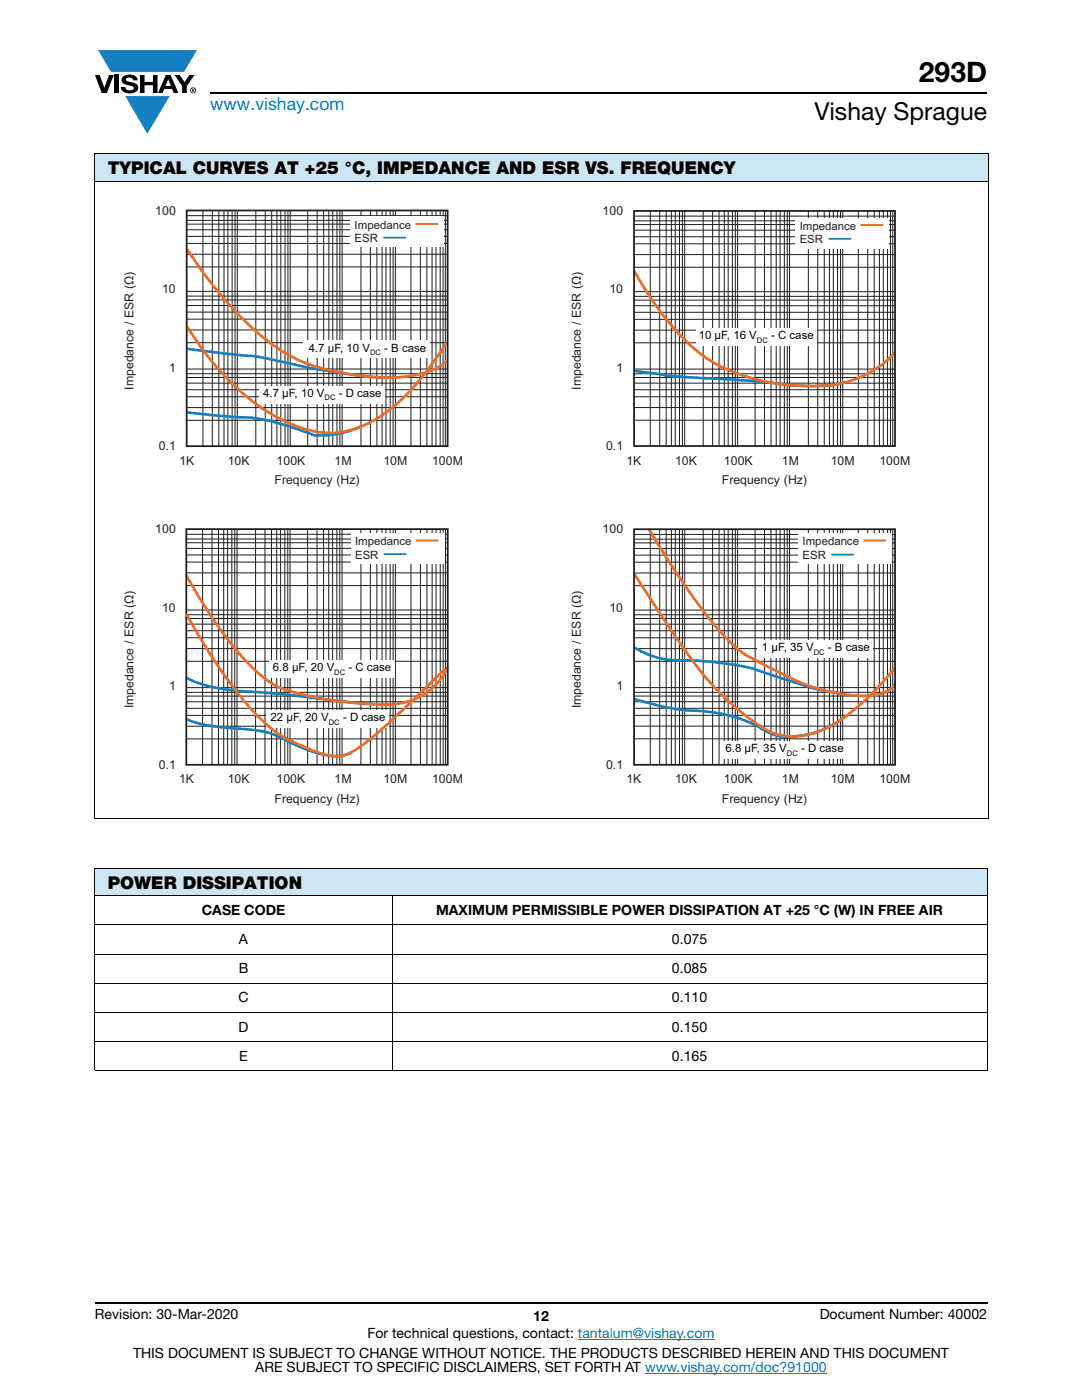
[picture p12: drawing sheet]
<svg xmlns="http://www.w3.org/2000/svg" width="216mm" height="279mm" viewBox="0 0 216 279" stroke-linecap="round" stroke-linejoin="round" font-family="sans-serif">
<g fill="#147fc3">
<path d="M19.6 10h19.7l-2.6 4.3h-1.1h-13.5z"/>
<path d="M25 19.2h8.9l-4.5 7.5z"/>
</g>
<g fill="#000">
<path d="M18.9 15h1l.9 2.5 1-2.5h.9l-1.4 3.6h-1zM22.9 15h.9v3.6h-.9zM24.6 15.3a2.1 2.1 0 0 1 2.8 .3l.1 .4h-.9a.79 .79 0 0 0-.7-.5 .79 .79 0 0 0-.8 .4l.3 .3 1 .2a1.08 1.08 0 0 1 1.2 1.1 1.08 1.08 0 0 1-1.1 1.1 1.73 1.73 0 0 1-2.4-1.2h.9a.96 .96 0 0 0 .8 .6 .96 .96 0 0 0 .9-.4 1.31 1.31 0 0 0-1.2-.6 1.03 1.03 0 0 1-1.1-.6 1.03 1.03 0 0 1 .2-1.1zM27.9 15h.9v1.3h1.7v-1.3h.9v3.6h-.9v-1.6h-1.7v1.6h-.9zM34.8 15h1.1l.9 1.4 1-1.4h1l-1.5 2.2v1.4h-.9v-1.4z"/>
<path d="M33.6 15.8l.5 1.4h-1.1zM33.1 15l-1.6 3.6h1l.3-.8h1.5l.3 .8h1l-1.6-3.6z"/>
<path d="M38.4 17.8h.2v.2h-.2zM38.3 17.7v.7h.1v-.3l.4 .3-.2-.3 .2-.2-.1-.2z"/>
<path d="M38.1 18a.46 .46 0 0 1 .9 0 .46 .46 0 0 1-.9 0zM37.9 18a.6 .6 0 0 0 1.2 0 .6 .6 0 0 0-1.2 0z"/>
</g>
<path d="M42 18.6h155M18.9 260h178.1" fill="none" stroke="#000" stroke-width=".36"/>
<path d="M115.3 267.3h27.3M128.7 274h36.3" fill="none" stroke="#007ec4" stroke-width=".2"/>
<g fill="#cce5f3">
<path d="M18.9 30.7h178.4v5.5h-178.4z"/>
<path d="M18.9 173.2h178.1v5.6h-178.1z"/>
</g>
<g fill="none" stroke="#000" stroke-width=".2">
<path d="M18.9 30.7h178.5M18.9 36.2h178.5M18.9 30.8v132.5M197.3 30.8v132.5M18.9 163.4h178.5M18.9 173.2h178.1M18.9 178.8h178.1M18.9 173.4v40.2M78.3 178.7v35.1M197 173.4v40.2M18.9 184.6h178.1M18.9 190.4h178.1"/>
<path d="M18.9 196.2h178.1M18.9 202h178.1M18.9 207.9h178.1M18.9 213.7h178.1"/>
</g>
<g fill="none" stroke="#201d1e" stroke-width=".2">
<path d="M37.2 53.3h52.1M37.2 50.7h52.1M37.2 48.6h52.1M37.2 47.2h52.1M37.2 45.9h52.1M37.2 44.7h52.1M37.2 44h52.1M37.2 43h52.1M37.2 59.8h52.1M37.2 59.1h52.1M37.2 58.2h52.1M40.5 42v47"/>
<path d="M42.4 42v47M43.7 42v47M44.7 42v47M45.5 42v47M46.3 42v47M46.9 42v47M47.4 42v47M51 42v47M52.9 42v47M54.2 42v47M55.3 42v47M56 42v47"/>
<path d="M56.9 42v47M57.5 42v47M57.9 42v47M61.4 42v47M63.3 42v47M64.6 42v47M65.6 42v47M66.4 42v47M67.2 42v47M67.8 42v47M68.3 42v47M72 42v47"/>
<path d="M73.9 42v47M75.2 42v47M76.2 42v47M77 42v47M77.9 42v47M78.4 42v47M78.9 42v47M82 42v47M83.9 42v47M85.2 42v47M86.2 42v47M87 42v47"/>
<path d="M87.8 42v47M88.4 42v47M88.9 42v47M37.2 68.4h52.1M37.2 65.9h52.1M37.2 63.7h52.1M37.2 62.3h52.1M37.2 61h52.1M37.2 79.2h52.1M37.2 77.8h52.1M37.2 76.5h52.1M37.2 75.3h52.1"/>
<path d="M37.2 74.6h52.1M37.2 73.6h52.1M37.2 83.9h52.1M37.2 81.3h52.1"/>
</g>
<path d="M37.2 69.6l8.4 1a55.4 55.4 0 0 1 9.6 1.4 121.3 121.3 0 0 0 21.6 3.3l2-.2M37.2 82.3l9.3 .9a41.9 41.9 0 0 1 15.7 3.5 12.4 12.4 0 0 0 6.2-.3l2.4-.8 1.1-.5" fill="none" stroke="#147fc3" stroke-width=".53"/>
<path d="M70 43.3h18.6v6h-18.6z" fill="#fff"/>
<path d="M82.9 44.7h4.5" fill="none" stroke="#f16b22" stroke-width=".35"/>
<path d="M76.5 47.4h4.5" fill="none" stroke="#147fc3" stroke-width=".35"/>
<path d="M37.3 49.7l.1 .2a79 79 0 0 0 15.2 17.5 30.5 30.5 0 0 0 15.1 6.9 37.4 37.4 0 0 0 16.5 .2 11.8 11.8 0 0 0 4.9-2.5M37.3 65.1a54.2 54.2 0 0 0 15.3 16.5 25.4 25.4 0 0 0 13.4 4.8 21.6 21.6 0 0 0 14.2-6.8 71.4 71.4 0 0 0 9-11.2" fill="none" stroke="#f16b22" stroke-width=".53"/>
<path d="M51.8 77h25v3.5h-25z" fill="#fff"/>
<path d="M37.2 42h52.1v47h-52.1z" fill="none" stroke="#201d1e" stroke-width=".35"/>
<path d="M60.6 67.9h25.3v3.5h-25.3z" fill="#fff"/>
<g fill="none" stroke="#201d1e" stroke-width=".2">
<path d="M126.6 53.3h52.1M126.6 50.8h52.1M126.6 48.7h52.1M126.6 47.3h52.1M126.6 45.9h52.1M126.6 44.8h52.1M126.6 44.1h52.1M126.6 43.1h52.1M126.6 59.9h52.1M126.6 59.1h52.1M126.6 58.2h52.1M129.8 42v47"/>
<path d="M131.6 42v47M132.9 42v47M134 42v47M134.7 42v47M135.6 42v47M136.2 42v47M136.6 42v47M140.3 42v47M142.2 42v47M143.5 42v47M144.5 42v47M145.3 42v47"/>
<path d="M146.1 42v47M146.7 42v47M147.2 42v47M150.7 42v47M152.6 42v47M153.8 42v47M154.9 42v47M155.7 42v47M156.5 42v47M157.1 42v47M157.5 42v47M161.3 42v47"/>
<path d="M163.2 42v47M164.5 42v47M165.5 42v47M166.3 42v47M167.1 42v47M167.7 42v47M168.2 42v47M171.3 42v47M173.1 42v47M174.4 42v47M175.5 42v47M176.3 42v47"/>
<path d="M177.1 42v47M177.7 42v47M178.1 42v47M126.6 68.4h52.1M126.6 65.9h52.1M126.6 63.7h52.1M126.6 62.3h52.1M126.6 61h52.1M126.6 79.2h52.1M126.6 77.8h52.1M126.6 76.5h52.1M126.6 75.3h52.1"/>
<path d="M126.6 74.6h52.1M126.6 73.7h52.1M126.6 83.9h52.1M126.6 81.3h52.1"/>
</g>
<path d="M126.6 74l1.7 .2a123 123 0 0 0 17.4 1.5l1.3 .1a74.6 74.6 0 0 1 9.7 1 39.5 39.5 0 0 0 10.9-.2l.9-.3" fill="none" stroke="#147fc3" stroke-width=".53"/>
<path d="M158.8 43.5h18.6v6h-18.6z" fill="#fff"/>
<path d="M171.7 44.9h4.5" fill="none" stroke="#f16b22" stroke-width=".35"/>
<path d="M165.3 47.7h4.5" fill="none" stroke="#147fc3" stroke-width=".35"/>
<path d="M126.5 54a60.3 60.3 0 0 0 12 15.6 32.8 32.8 0 0 0 16.1 6.9 42.5 42.5 0 0 0 13.2 0 20.7 20.7 0 0 0 10.8-6.2" fill="none" stroke="#f16b22" stroke-width=".53"/>
<path d="M126.5 42.1h52.1v46.9h-52.1z" fill="none" stroke="#201d1e" stroke-width=".35"/>
<path d="M138.9 65.4h24.1v3.6h-24.1z" fill="#fff"/>
<g fill="none" stroke="#201d1e" stroke-width=".2">
<path d="M37.2 116.9h52.1M37.2 114.3h52.1M37.2 112.2h52.1M37.2 110.8h52.1M37.2 109.4h52.1M37.2 108.3h52.1M37.2 107.6h52.1M37.2 106.6h52.1M40.4 105.7v46.9M42.3 105.7v46.9M43.6 105.7v46.9M44.6 105.7v46.9"/>
<path d="M45.4 105.7v46.9M46.3 105.7v46.9M46.8 105.7v46.9M47.3 105.7v46.9M51 105.7v46.9M52.9 105.7v46.9M54.2 105.7v46.9M55.2 105.7v46.9M56 105.7v46.9M56.8 105.7v46.9M57.4 105.7v46.9M57.9 105.7v46.9"/>
<path d="M61.4 105.7v46.9M63.3 105.7v46.9M64.6 105.7v46.9M65.6 105.7v46.9M66.4 105.7v46.9M67.2 105.7v46.9M67.8 105.7v46.9M68.3 105.7v46.9M72 105.7v46.9M73.9 105.7v46.9M75.2 105.7v46.9M76.2 105.7v46.9"/>
<path d="M77 105.7v46.9M77.9 105.7v46.9M78.4 105.7v46.9M78.9 105.7v46.9M82 105.7v46.9M83.9 105.7v46.9M85.2 105.7v46.9M86.2 105.7v46.9M87 105.7v46.9M87.8 105.7v46.9M88.4 105.7v46.9M88.9 105.7v46.9"/>
<path d="M37.2 132h52.1M37.2 129.4h52.1M37.2 127.3h52.1M37.2 125.9h52.1M37.2 124.6h52.1M37.2 123.4h52.1M37.2 122.7h52.1M37.2 121.7h52.1M37.2 138.9h52.1M37.2 138.2h52.1M37.2 137.2h52.1M37.2 147.5h52.1"/>
<path d="M37.2 144.9h52.1M37.2 142.8h52.1M37.2 141.4h52.1M37.2 140.1h52.1"/>
</g>
<path d="M37.2 135.3a22.9 22.9 0 0 0 9.6 2.5 546.9 546.9 0 0 1 25.5 2.6l2.5 .1M37 143.4a15.5 15.5 0 0 0 6.1 1.6l6 .5a18.5 18.5 0 0 1 9.3 2.9 22.3 22.3 0 0 0 8.7 2.5 6 6 0 0 0 3.3-.9" fill="none" stroke="#147fc3" stroke-width=".53"/>
<path d="M37.2 114.8l.1 .2a92 92 0 0 0 12 17.2 18.8 18.8 0 0 0 11.7 6.6 74.8 74.8 0 0 0 17.6 1.7 13 13 0 0 0 10.8-7.3" fill="none" stroke="#f16b22" stroke-width=".53"/>
<path d="M37.2 105.6h52.1v47h-52.1z" fill="none" stroke="#201d1e" stroke-width=".35"/>
<path d="M70 106.4h18.7v6.1h-18.7z" fill="#fff"/>
<path d="M83 107.9h4.5" fill="none" stroke="#f16b22" stroke-width=".35"/>
<path d="M76.6 110.6h4.5" fill="none" stroke="#147fc3" stroke-width=".35"/>
<g fill="#fff">
<path d="M53.7 131.7h25v3.5h-25z"/>
<path d="M53.2 141.7h24.4v3.5h-24.4z"/>
</g>
<path d="M126.5 114.5l5.8 8.8a99.6 99.6 0 0 0 11 14.6 39.3 39.3 0 0 0 11.2 8.5 13.5 13.5 0 0 0 10.9-1.3 40.3 40.3 0 0 0 10.9-9.1l2.2-2.6M129.5 105.7l.8 1.2a144.7 144.7 0 0 0 13.9 19.7 21.2 21.2 0 0 0 8.2 6l1.9 1a38.4 38.4 0 0 0 19.1 5.2 7.3 7.3 0 0 0 4.5-1.5l.7-.8M37.2 122.5l.1 .2a106 106 0 0 0 13.9 20 23.9 23.9 0 0 0 10 6.6 12.7 12.7 0 0 0 6.9 1.6 13.5 13.5 0 0 0 5.8-3.4 302.5 302.5 0 0 0 14.7-13.7l.2-.2" fill="none" stroke="#f16b22" stroke-width=".53"/>
<g fill="none" stroke="#201d1e" stroke-width=".2">
<path d="M126.5 116.9h52.1M126.5 114.3h52.1M126.5 112.2h52.1M126.5 110.8h52.1M126.5 109.5h52.1M126.5 108.3h52.1M126.5 107.6h52.1M126.5 106.7h52.1M129.8 105.6v47M131.6 105.6v47M132.9 105.6v47M134 105.6v47"/>
<path d="M134.7 105.6v47M135.6 105.6v47M136.2 105.6v47M136.6 105.6v47M140.3 105.6v47M142.2 105.6v47M143.5 105.6v47M144.5 105.6v47M145.3 105.6v47M146.1 105.6v47M146.7 105.6v47M147.2 105.6v47"/>
<path d="M150.7 105.6v47M152.5 105.6v47M153.8 105.6v47M154.9 105.6v47M155.7 105.6v47M156.5 105.6v47M157.1 105.6v47M157.5 105.6v47M161.3 105.6v47M163.2 105.6v47M164.5 105.6v47M165.5 105.6v47"/>
<path d="M166.3 105.6v47M167.1 105.6v47M167.7 105.6v47M168.2 105.6v47M171.3 105.6v47M173.1 105.6v47M174.4 105.6v47M175.5 105.6v47M176.3 105.6v47M177.1 105.6v47M177.7 105.6v47M178.1 105.6v47"/>
<path d="M126.5 132h52.1M126.5 129.4h52.1M126.5 127.3h52.1M126.5 125.9h52.1M126.5 124.6h52.1M126.5 123.4h52.1M126.5 122.7h52.1M126.5 121.8h52.1M126.5 138.9h52.1M126.5 138.2h52.1M126.5 137.2h52.1M126.5 147.4h52.1"/>
<path d="M126.5 144.9h52.1M126.5 142.8h52.1M126.5 141.4h52.1M126.5 140h52.1"/>
</g>
<path d="M126.5 139.5h.2a47 47 0 0 0 14 2.5 27.7 27.7 0 0 1 12.8 4.3 12.2 12.2 0 0 0 7.9 .2l2.9-.9 3.5-1.9M126.5 129.2a16.8 16.8 0 0 0 10.6 2.6 48.8 48.8 0 0 1 16.4 2.8l2.8 .9a54.5 54.5 0 0 0 12.1 3.1" fill="none" stroke="#147fc3" stroke-width=".53"/>
<path d="M126.5 105.6h52.1v47h-52.1z" fill="none" stroke="#201d1e" stroke-width=".35"/>
<g fill="#fff">
<path d="M151.2 127.7h23.1v3.5h-23.1z"/>
<path d="M143.9 147.9h25.2v3.5h-25.2z"/>
<path d="M159.3 106.4h18.7v6.1h-18.7z"/>
</g>
<path d="M172.3 107.9h4.5" fill="none" stroke="#f16b22" stroke-width=".35"/>
<path d="M165.9 110.7h4.5" fill="none" stroke="#147fc3" stroke-width=".35"/>
<text font-size="5.6" x="183.4" y="16.4">293D</text>
<text font-size="4.9" x="162.5" y="24">Vishay Sprague</text>
<text font-size="3.5" fill="#007ec4" x="42" y="21.9">www.vishay.com</text>
<g font-size="3.5">
<text x="21.5" y="34.8">TYPICAL CURVES AT +25 °C, IMPEDANCE AND ESR VS. FREQUENCY</text>
<text x="21.5" y="177.4">POWER DISSIPATION</text>
</g>
<g font-size="2.8">
<text x="40.3" y="182.6">CASE CODE</text>
<text x="87" y="182.6">MAXIMUM PERMISSIBLE POWER DISSIPATION AT +25 °C (W) IN FREE AIR</text>
<text x="47.7" y="188.4">A</text>
<text x="134.1" y="188.4">0.075</text>
<text x="47.6" y="194.2">B</text>
<text x="134.1" y="194.2">0.085</text>
<text x="47.6" y="200">C</text>
<text x="134.1" y="200">0.110</text>
<text x="47.6" y="205.9">D</text>
<text x="134.1" y="205.9">0.150</text>
<text x="47.8" y="211.7">E</text>
<text x="134.1" y="211.7">0.165</text>
<text x="18.9" y="263.3">Revision: 30-Mar-2020</text>
<text x="106.4" y="263.6">12</text>
<text x="163.6" y="263.3">Document Number: 40002</text>
<text x="73.3" y="267.1">For technical questions, contact: tantalum@vishay.com</text>
<text x="26.5" y="271">THIS DOCUMENT IS SUBJECT TO CHANGE WITHOUT NOTICE. THE PRODUCTS DESCRIBED HEREIN AND THIS DOCUMENT</text>
<text x="50.9" y="273.8">ARE SUBJECT TO SPECIFIC DISCLAIMERS, SET FORTH AT www.vishay.com/doc?91000</text>
</g>
<g font-size="2.5" fill="#231f20">
<text x="31" y="42.8">100</text>
<text x="120.3" y="42.8">100</text>
<text x="32.4" y="58.5">10</text>
<text x="121.6" y="58.5">10</text>
<text x="26.6" y="77.8" transform="rotate(-90 26.6 77.8)">Impedance / ESR (Ω)</text>
<text x="33.7" y="74.2">1</text>
<text x="115.9" y="77.8" transform="rotate(-90 115.9 77.8)">Impedance / ESR (Ω)</text>
<text x="123" y="74.2">1</text>
<text x="31.7" y="89.8">0.1</text>
<text x="120.9" y="89.8">0.1</text>
<text x="35.8" y="92.8">1K</text>
<text x="45.5" y="92.8">10K</text>
<text x="55.2" y="92.8">100K</text>
<text x="66.8" y="92.8">1M</text>
<text x="76.5" y="92.8">10M</text>
<text x="86.2" y="92.8">100M</text>
<text x="125" y="92.8">1K</text>
<text x="134.7" y="92.8">10K</text>
<text x="144.4" y="92.8">100K</text>
<text x="156" y="92.8">1M</text>
<text x="165.8" y="92.8">10M</text>
<text x="175.5" y="92.8">100M</text>
<text x="54.8" y="96.7">Frequency (Hz)</text>
<text x="144.1" y="96.7">Frequency (Hz)</text>
<text x="31" y="106.4">100</text>
<text x="120.3" y="106.4">100</text>
<text x="32.4" y="122.1">10</text>
<text x="121.6" y="122.1">10</text>
<text x="33.7" y="137.7">1</text>
<text x="123" y="137.7">1</text>
<text x="26.6" y="141.3" transform="rotate(-90 26.6 141.3)">Impedance / ESR (Ω)</text>
<text x="115.9" y="141.3" transform="rotate(-90 115.9 141.3)">Impedance / ESR (Ω)</text>
<text x="31.7" y="153.4">0.1</text>
<text x="120.9" y="153.4">0.1</text>
<text x="35.7" y="156.4">1K</text>
<text x="45.5" y="156.4">10K</text>
<text x="54.8" y="160.3">Frequency (Hz)</text>
<text x="55.2" y="156.4">100K</text>
<text x="66.8" y="156.4">1M</text>
<text x="76.5" y="156.4">10M</text>
<text x="86.2" y="156.4">100M</text>
<text x="125" y="156.4">1K</text>
<text x="134.7" y="156.4">10K</text>
<text x="144.1" y="160.3">Frequency (Hz)</text>
<text x="144.4" y="156.4">100K</text>
<text x="156" y="156.4">1M</text>
<text x="165.8" y="156.4">10M</text>
<text x="175.5" y="156.4">100M</text>
</g>
<g font-size="2.3" fill="#231f20">
<text x="70.8" y="45.7">Impedance</text>
<text x="159.6" y="45.9">Impedance</text>
<text x="70.8" y="48.3">ESR</text>
<text x="159.6" y="48.6">ESR</text>
<text x="70.8" y="108.9">Impedance</text>
<text x="70.8" y="111.5">ESR</text>
<text x="160.1" y="108.9">Impedance</text>
<text x="160.1" y="111.5">ESR</text>
</g>
<g font-size="2.3" fill="#040503">
<text x="61.6" y="70.2">4.7 μF, 10 V</text>
<text x="76.7" y="70.2">- B case</text>
<text x="139.4" y="67.7">10 μF, 16 V</text>
<text x="153.9" y="67.7">- C case</text>
<text x="52.5" y="79.2">4.7 μF, 10 V</text>
<text x="67.6" y="79.2">- D case</text>
<text x="152" y="129.9">1 μF, 35 V</text>
<text x="165.2" y="129.9">- B case</text>
<text x="54.5" y="133.9">6.8 μF, 20 V</text>
<text x="69.5" y="133.9">- C case</text>
<text x="54" y="143.9">22 μF, 20 V</text>
<text x="68.4" y="143.9">- D case</text>
<text x="144.8" y="150.1">6.8 μF, 35 V</text>
<text x="159.9" y="150.1">- D case</text>
</g>
<g font-size="1.5" fill="#040503">
<text x="73.9" y="70.9">DC</text>
<text x="151" y="68.4">DC</text>
<text x="64.8" y="79.9">DC</text>
<text x="162.4" y="130.6">DC</text>
<text x="66.7" y="134.6">DC</text>
<text x="65.6" y="144.6">DC</text>
<text x="157" y="150.8">DC</text>
</g>
</svg>
